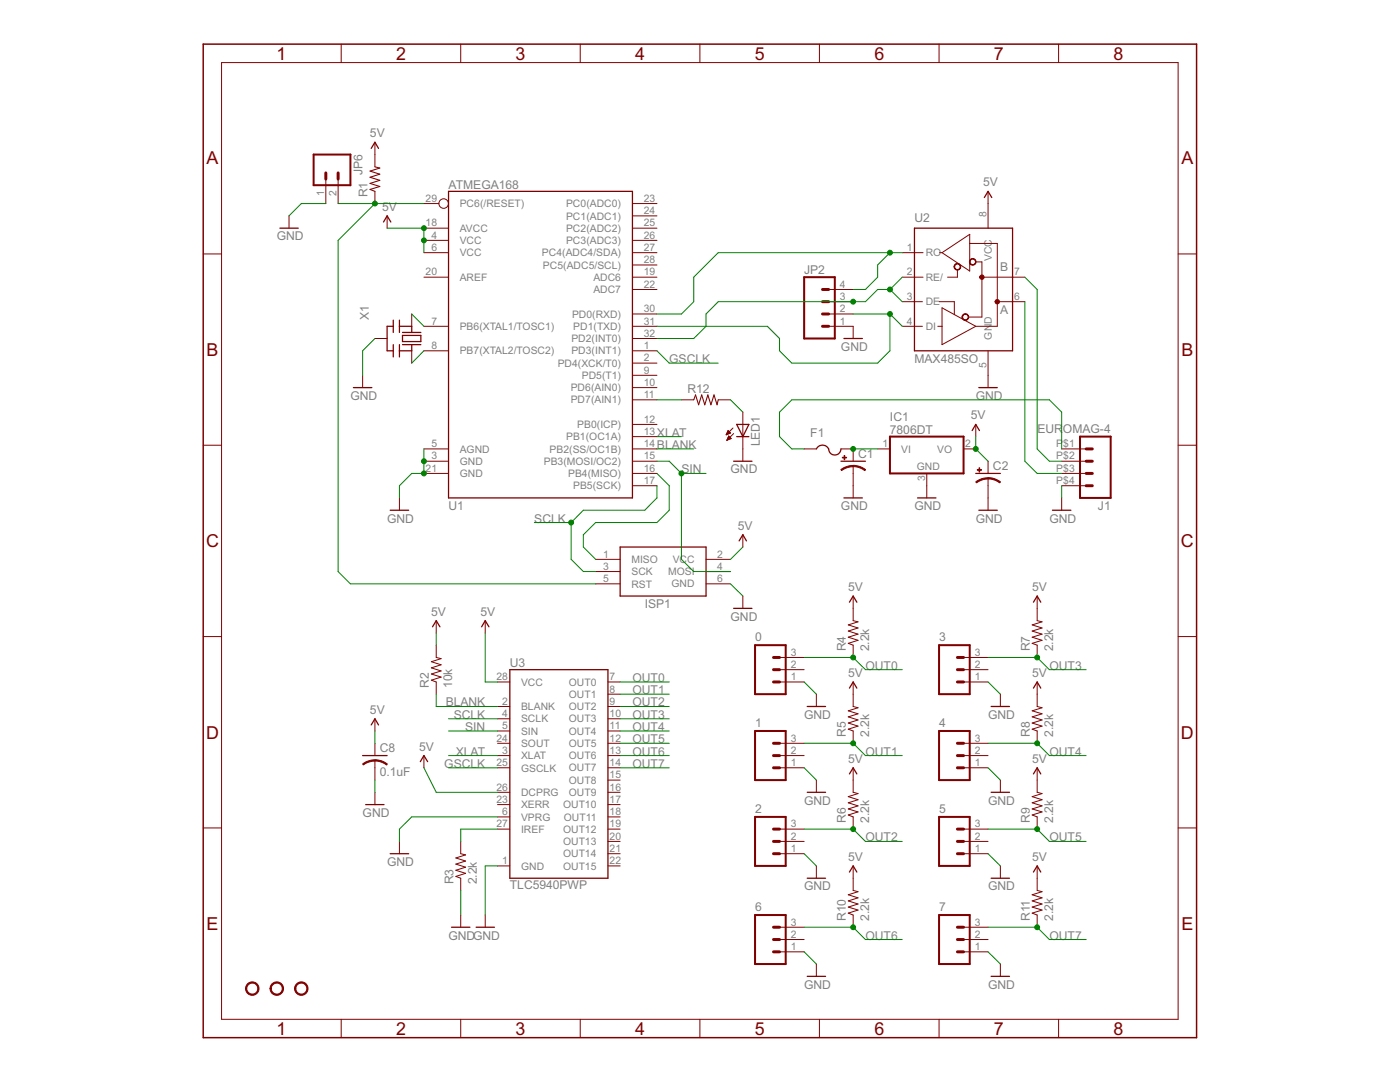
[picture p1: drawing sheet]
<svg xmlns="http://www.w3.org/2000/svg" width="279mm" height="216mm" viewBox="0 0 279 216" stroke-linecap="round" stroke-linejoin="round" font-family="sans-serif">
<path d="M40.6 8.8h198.2v198.3h-198.2z" fill="none" stroke="#800000" stroke-width=".3"/>
<g fill="none" stroke="#800000" stroke-width=".2">
<path d="M44.2 12.5h190.9v190.9h-190.9zM68.1 8.8v3.7M91.9 8.8v3.7M115.8 8.8v3.7M139.7 8.8v3.7M163.5 8.8v3.7M187.4 8.8v3.7M211.3 8.8v3.7M65 35.7v4.9M67.5 35.7v4.9M74.8 28.4v4.9M74.8 38.2v2.4"/>
<path d="M197.2 38.2v7.3M40.6 50.7h3.6M57.7 43.1v2.4M77.3 43.1v2.4M84.6 48h4.9M84.6 50.4h4.9M84.6 55.3h4.9M84.6 45.5h4.9M84.6 40.6h3M126.2 48h4.9M126.2 50.4h4.9M126.2 55.3h4.9"/>
<path d="M126.2 45.5h4.9M126.2 57.8h4.9M126.2 52.9h4.9M126.2 43.1h4.9M126.2 40.6h4.9M165.4 57.8h4.9M180.1 50.4h4.1M180.1 55.3h4.1M187.5 50.4h.5M188 50.4l5.5-3.6v7.3zM191.1 53.8v1.5h-2M193.5 48.6h5.5v16.5h-4.3"/>
<path d="M194.7 52.3h1.3v11h-2.7M196 55.3h8.5M235.1 50.7h3.7M72.4 74.9v2.4M74.8 67.5h2.5M82.2 62.7v2.4M82.2 70v2.5M84.6 70h4.9M84.6 65.1h4.9M126.2 70h4.9M126.2 65.1h4.9M126.2 79.8h4.9"/>
<path d="M126.2 77.3h4.9M126.2 74.9h4.9M126.2 72.5h4.9M126.2 67.5h4.9M126.2 62.7h4.9M136 79.8h2.5M143.3 79.8h2.5M165.4 65.1h4.9v2.4M165.4 62.7h4.9M165.4 60.2h4.9M180.1 65.1h4M180.1 60.2h4"/>
<path d="M187.2 65.1h.8M187.4 60.2h3.1v2.6M188 61.4l6.7 3.7-6.7 3.7zM197.2 70v7.3M199 60.2h5.5M40.6 88.8h3.6M79.7 99.4v2.4M84.6 92h4.9M84.6 94.5h4.9M84.6 89.6h4.9M126.2 96.9h4.9M126.2 92h4.9"/>
<path d="M126.2 94.5h4.9M126.2 89.6h4.9M126.2 87.1h4.9M126.2 84.7h4.9M145 86.7h.2M145 86.6h.4M145.1 86.4h.6M145.1 87.8h.1M145.1 86.3h.6M145.1 87.7h.3M145.2 86.2h.4M145.2 87.6h.5"/>
<path d="M145.2 86.1h.3M145.2 87.5h.7M145.3 86h.1M145.3 87.4h.5M145.3 85.9l.5 .5-.9 .4zM145.3 87.2h.4M145.4 87.1h.1M145.4 87h.1M145.4 87l-.3 .9M145.4 87l.5 .5-.8 .4M146.3 85.4l-1.4 1.4M146.4 86.5l-1.3 1.4"/>
<path d="M148.3 82.2v9.8M160.5 89.6h2.4M167.8 89.6h2.5v2.4M170.3 93v6.4M175.2 89.6h2.4M185 94.5v4.9M192.3 89.6h2.4M194.7 84.7v2.4M197.2 92v2.5M197.2 95.4v6.4M211.9 96.9h4.9M211.9 92h4.9"/>
<path d="M211.9 94.5h4.9M211.9 89.6h4.9M211.9 99.4v2.4M235.1 88.8h3.7M118.9 111.6h4.9M118.9 114h4.9M118.9 116.5h4.9M140.9 111.6h4.9M140.9 114h4.9M140.9 116.5h4.9M148.3 106.7v2.5M148.3 118.9v2.5"/>
<path d="M170.3 118.9v4.9l.9 .3-1.9 .6 1.9 .6-1.9 .6 1.9 .6-1.9 .6 1.9 .7-1.9 .6 1 .3v2.5M207 118.9v4.9l1 .3-2 .6 2 .6-2 .6 2 .6-2 .6 2 .7-2 .6 1 .3v2.5M40.6 127h3.6M87.1 128.7v2.5l.9 .2-1.9 .6 1.9 .7-1.9 .6 1.9 .6-1.9 .6 1.9 .6-1.9 .6 1 .4v2.4M87.1 123.8v2.5M96.8 123.8v2.5M99.3 136.1h2.4M121.3 136.1h2.5M121.3 138.5h2.5M155.6 136.1h4.9M155.6 133.6h4.9M155.6 131.2h4.9"/>
<path d="M162.9 138.5v2.5M170.3 136.1v4.9l.9 .2-1.9 .6 1.9 .6-1.9 .6 1.9 .7-1.9 .6 1.9 .6-1.9 .6 1 .4v2.4M192.3 136.1h4.9M192.3 133.6h4.9M192.3 131.2h4.9M199.6 138.5v2.5M207 136.1v4.9l1 .2-2 .6 2 .6-2 .6 2 .7-2 .6 2 .6-2 .6 1 .4v2.4M235.1 127h3.7M74.8 143.4v2.5M74.8 148.3v2.5M74.8 151.7v4M74.8 158.1v2.4"/>
<path d="M84.6 150.8v2.4M99.3 141h2.4M99.3 143.4h2.4M99.3 145.9h2.4M99.3 148.3h2.4M99.3 150.8h2.4M99.3 153.2h2.4M99.3 158.1h2.4M121.3 141h2.5M121.3 143.4h2.5M121.3 145.9h2.5M121.3 148.3h2.5"/>
<path d="M121.3 150.8h2.5M121.3 153.2h2.5M121.3 155.7h2.5M121.3 158.1h2.5M155.6 148.3h4.9M155.6 150.8h4.9M155.6 153.2h4.9M162.9 155.7v2.4M170.3 153.2v4.9l.9 .2-1.9 .7 1.9 .6-1.9 .6 1.9 .6-1.9 .6 1.9 .6-1.9 .6 1 .4v2.4M192.3 148.3h4.9M192.3 150.8h4.9M192.3 153.2h4.9"/>
<path d="M199.6 155.7v2.4M207 153.2v4.9l1 .2-2 .7 2 .6-2 .6 2 .6-2 .6 2 .6-2 .6 1 .4v2.4M40.6 165.2h3.6M79.7 167.9v2.4M91.9 167.9v2.4l1 .3-1.9 .6 1.9 .6-1.9 .6 1.9 .6-1.9 .7 1.9 .6-1.9 .6 .9 .3v2.5M99.3 172.8h2.4M99.3 163h2.4M99.3 160.5h2.4M99.3 165.4h2.4M121.3 172.8h2.5M121.3 163h2.5M121.3 160.5h2.5"/>
<path d="M121.3 165.4h2.5M121.3 167.9h2.5M121.3 170.3h2.5M155.6 165.4h4.9M155.6 167.9h4.9M155.6 170.3h4.9M162.9 172.8v2.4M170.3 172.8v4.9l.9 .2-1.9 .6 1.9 .7-1.9 .6 1.9 .6-1.9 .6 1.9 .6-1.9 .6 1 .4v2.4M192.3 165.4h4.9M192.3 167.9h4.9M192.3 170.3h4.9M199.6 172.8v2.4"/>
<path d="M207 172.8v4.9l1 .2-2 .6 2 .7-2 .6 2 .6-2 .6 2 .6-2 .6 1 .4v2.4M235.1 165.2h3.7M91.9 182.6v2.4M96.8 182.6v2.4M155.6 189.9h4.9M155.6 187.5h4.9M155.6 185h4.9M162.9 192.4v2.4M192.3 189.9h4.9M192.3 187.5h4.9M192.3 185h4.9M199.6 192.4v2.4"/>
<path d="M68.1 203.4v3.7M91.9 203.4v3.7M115.8 203.4v3.7M139.7 203.4v3.7M163.5 203.4v3.7M187.4 203.4v3.7M211.3 203.4v3.7"/>
<circle cx="88.5" cy="40.6" r=".95"/>
</g>
<g fill="none" stroke="#800000" stroke-width=".25">
<path d="M74.1 29.6l.7-1.2 .7 1.2M89.5 38.2h36.7v61.2h-36.7zM196.4 39.4l.8-1.2 .7 1.2M55.9 45.5h3.6M76.5 44.3l.8-1.2 .7 1.2M182.5 45.5h19.6v24.5h-19.6zM70.5 77.3h3.7M78.5 65.1h-1.2v4.9h1.2M78.5 63.9v2.4M78.5 68.8v2.4M79.7 63.9v2.4M79.7 68.8v2.4"/>
<path d="M79.7 65.1h2.5v1.2M80.3 66.9h3.7v1.3h-3.7zM80.3 66.3h3.7M80.3 68.8h3.7M82.2 68.8v1.2h-2.5M168.4 67.5h3.7M195.3 77.3h3.7M146.4 92h3.7M147 84.7h2.5l-1.2 2.4zM147 87.1h2.5M162.9 89.6a1.38 1.38 0 0 1 1.5-.7 1.38 1.38 0 0 1 1.1 1.2 1.23 1.23 0 0 0 1.4 .7 1.23 1.23 0 0 0 .9-1.2M167.8 92h4.9"/>
<path d="M168.4 99.4h3.7M183.1 99.4h3.7M194 85.9l.7-1.2 .8 1.2M194.7 94.5h4.9M77.9 101.8h3.7M123.8 109.2h17.1v9.7h-17.1zM147.5 107.9l.8-1.2 .7 1.2M195.3 101.8h3.7M210 101.8h3.7M86.3 125.1l.8-1.3 .7 1.3M96.1 125.1l.7-1.3 .8 1.3M101.7 133.6h19.6v41.6h-19.6z"/>
<path d="M146.4 121.4h3.7M169.5 120.2l.8-1.3 .7 1.3M169.5 137.3l.8-1.2 .7 1.2M206.2 120.2l.8-1.3 .7 1.3M206.2 137.3l.8-1.2 .7 1.2M72.4 150.8h4.9M74.1 144.7l.7-1.3 .7 1.3M83.9 152l.7-1.2 .7 1.2M161.1 141h3.7M161.1 158.1h3.7M169.5 154.4l.8-1.2 .7 1.2M197.8 141h3.7"/>
<path d="M197.8 158.1h3.7M206.2 154.4l.8-1.2 .7 1.2M73 160.5h3.6M77.9 170.3h3.7M161.1 175.2h3.7M169.5 174l.8-1.2 .7 1.2M197.8 175.2h3.7M206.2 174l.8-1.2 .7 1.2M90.1 185h3.7M95 185h3.7M161.1 194.8h3.7M197.8 194.8h3.7"/>
</g>
<g fill="#800000" stroke="#800000" stroke-width=".2">
<path d="M190.6 52.8a.68 .68 0 0 1 1 .1 .68 .68 0 0 1-.3 1 .68 .68 0 0 1-.9-.7h.1a.54 .54 0 0 1 .8-.5 .54 .54 0 0 1 .2 .9 .54 .54 0 0 1-.9-.2l-.2-.2z" fill-rule="evenodd"/>
<path d="M193.6 51.8a.67 .67 0 0 1 1.1 .1 .67 .67 0 0 1-.4 1 .67 .67 0 0 1-.8-.6h.1a.55 .55 0 0 1 .8-.5 .55 .55 0 0 1 .1 .9 .55 .55 0 0 1-.9-.2v-.2h-.1z" fill-rule="evenodd"/>
<path d="M192.2 62.8a.67 .67 0 0 1 1 .1 .67 .67 0 0 1-.4 1 .67 .67 0 0 1-.8-.6h.1a.55 .55 0 0 1 .8-.6 .55 .55 0 0 1 .2 .9 .55 .55 0 0 1-.9-.1l-.2-.2z" fill-rule="evenodd"/>
<path d="M195.6 55.1a.44 .44 0 0 1 .7-.1 .44 .44 0 0 1-.2 .7 .44 .44 0 0 1-.6-.4h.5h-.5z" fill-rule="evenodd"/>
<path d="M198.8 59.8a.45 .45 0 0 1 .6 .2 .45 .45 0 0 1-.3 .6 .45 .45 0 0 1-.5-.4h.5h-.5z" fill-rule="evenodd"/>
<path d="M74.8 151.6l1.3 .2 1.2 .6-.1 .3-1.4-.7-1-.2z" fill-rule="evenodd"/>
<path d="M72.4 152.4l1.1-.6 1.3-.2v.3l-1.4 .2-.9 .5z" fill-rule="evenodd"/>
<path d="M170.3 92.9l1.3 .2 1.1 .6-.1 .2-1.3-.7-1-.1z" fill-rule="evenodd"/>
<path d="M167.8 93.7l1.2-.6 1.3-.2v.2l-1.5 .3-.8 .5z" fill-rule="evenodd"/>
<path d="M197.2 95.3l1.3 .2 1.2 .7-.2 .2-.9-.6-1.4-.2z" fill-rule="evenodd"/>
<path d="M194.7 96.2l1.2-.7 1.3-.2v.3l-1 .1-1.3 .7z" fill-rule="evenodd"/>
<path d="M49.4 196.3a1.35 1.35 0 0 1 2.1 .3 1.35 1.35 0 0 1-.8 2 1.35 1.35 0 0 1-1.7-1.3h.2a1.1 1.1 0 0 1 1.6-1.1 1.1 1.1 0 0 1 .3 1.9 1.1 1.1 0 0 1-1.8-.6l-.1-.2h-.2z" fill-rule="evenodd"/>
<path d="M54.3 196.3a1.35 1.35 0 0 1 2.1 .3 1.35 1.35 0 0 1-.8 2 1.35 1.35 0 0 1-1.7-1.3h.2a1.1 1.1 0 0 1 1.7-1 1.1 1.1 0 0 1 .1 1.9 1.1 1.1 0 0 1-1.7-.7l-.1-.2h-.2z" fill-rule="evenodd"/>
<path d="M59.2 196.3a1.35 1.35 0 0 1 2.1 .3 1.35 1.35 0 0 1-.8 2 1.35 1.35 0 0 1-1.7-1.3h.2a1.1 1.1 0 0 1 1.6-1.1 1.1 1.1 0 0 1 .3 1.9 1.1 1.1 0 0 1-1.8-.6l-.1-.2h-.2z" fill-rule="evenodd"/>
</g>
<path d="M62.6 30.8h7.3v6.2h-7.3zM160.5 55.3h6.1v12.2h-6.1zM177.6 87.1h14.7v7.4h-14.7zM215.5 87.1h6.2v12.3h-6.2zM150.7 128.7h6.1v9.8h-6.1zM187.4 128.7h6.1v9.8h-6.1zM150.7 145.9h6.1v9.8h-6.1zM187.4 145.9h6.1v9.8h-6.1zM150.7 163h6.1v9.8h-6.1zM187.4 163h6.1v9.8h-6.1zM150.7 182.6h6.1v9.8h-6.1zM187.4 182.6h6.1v9.8h-6.1z" fill="none" stroke="#800000" stroke-width=".4"/>
<g fill="none" stroke="#800000" stroke-width=".59">
<path d="M65 34.5v1.2M67.5 34.5v1.2M164.1 57.8h1.3M164.1 60.2h1.3M164.1 62.7h1.3M164.1 65.1h1.3M216.8 94.5h1.2M216.8 92h1.2M216.8 89.6h1.2M216.8 96.9h1.2M154.4 131.2h1.2M154.4 133.6h1.2"/>
<path d="M154.4 136.1h1.2M191.1 131.2h1.2M191.1 133.6h1.2M191.1 136.1h1.2M154.4 148.3h1.2M154.4 150.8h1.2M154.4 153.2h1.2M191.1 148.3h1.2M191.1 150.8h1.2M191.1 153.2h1.2M154.4 165.4h1.2M154.4 167.9h1.2"/>
<path d="M154.4 170.3h1.2M191.1 165.4h1.2M191.1 167.9h1.2M191.1 170.3h1.2M154.4 185h1.2M154.4 187.5h1.2M154.4 189.9h1.2M191.1 185h1.2M191.1 187.5h1.2M191.1 189.9h1.2"/>
</g>
<path d="M74.8 33.3l1 .2-1.9 .6 1.9 .7-1.9 .6 1.9 .6-1.9 .6 1.9 .6-1.9 .6 .9 .4M138.5 79.8l.3-1 .6 2 .6-2 .7 2 .6-2 .6 2 .6-2 .6 2 .2-1" fill="none" stroke="#800000" stroke-width=".21"/>
<g fill="#800000" stroke="#800000" stroke-width=".2">
<path d="M168.1 91.2h.9v.2h-.9z"/>
<path d="M168.5 90.9h.1v.8h-.1z"/>
<path d="M195 93.7h.9v.1h-.9z"/>
<path d="M195.4 93.3h.1v.9h-.1z"/>
</g>
<g fill="none" stroke="#008000" stroke-width=".2">
<path d="M65 40.6h-4.9l-2.4 2.5M67.5 40.6h17.1M74.8 40.6l-7.3 7.4v66l2.4 2.5h49M77.3 45.5h7.3v4.9M177.6 57.8l2.5 2.4M177.6 57.8h-2.4l-2.5 2.4h-29.4l-2.4 2.5v2.4l-2.4 2.4h-7.4M177.6 50.4l-2.4 2.5v2.4l-2.5 2.5h-2.4M180.1 55.3l-2.5 2.5M180.1 50.4h-36.8l-4.8 4.9v4.9l-2.5 2.5h-4.9M204.5 55.3l2.5 2.5v31.8l2.4 2.4h2.5M74.8 67.5l-2.4 2.5v4.9M82.2 62.7l2.4 2.4"/>
<path d="M84.6 70l-2.4 2.5M131.1 70l2.5 2.5h9.7M131.1 79.8h4.9M145.8 79.8l2.5 2.4M170.3 62.7h7.3M177.6 62.7l2.5 2.4M177.6 62.7v7.3l-2.4 2.5h-17.2l-2.4-2.5v-2.5l-2.5-2.4h-22M204.5 60.2v31.8l2.5 2.5h4.9M84.6 89.6v4.9h-2.4l-2.5 2.4v2.5M131.1 94.5l2.5 2.4v4.9l-2.5 2.5h-12.2l-2.5 2.4v2.5l2.5 2.4M131.1 96.9v2.5l-2.4 2.4h-12.3l-2.4 2.5M131.1 92h2.5l2.4 2.5"/>
<path d="M131.1 87.1h4.9M131.1 89.6h7.4M136 94.5h4.9M136 94.5v17.1l2.5 2.4h7.3M160.5 89.6h-2.5l-2.4-2.5v-4.9l2.4-2.4h51.4l2.5 2.4v7.4M170.3 89.6h4.9M194.7 87.1v2.5l2.5 2.4M211.9 96.9v2.5M106.6 104.3h7.4M114 104.3v7.3l2.4 2.4h2.5M145.8 116.5l2.5 2.4M148.3 109.2l-2.5 2.4"/>
<path d="M87.1 126.3v2.4M87.1 138.5v2.5h12.2M96.8 126.3v9.8h2.5M123.8 136.1h9.8M123.8 138.5h9.8M160.5 136.1l2.4 2.4M160.5 131.2h9.8l2.4 2.4h7.4M197.2 136.1l2.4 2.4M197.2 131.2h9.8l2.4 2.4h7.4M74.8 145.9v2.4M74.8 155.7v2.4M84.6 153.2l2.5 4.9h12.2"/>
<path d="M89.5 143.4h9.8M89.5 145.9h9.8M89.5 150.8h9.8M89.5 153.2h9.8M123.8 143.4h9.8M123.8 145.9h9.8M123.8 150.8h9.8M123.8 153.2h9.8M123.8 141h9.8M123.8 148.3h9.8M160.5 153.2l2.4 2.5M160.5 148.3h9.8l2.4 2.5h7.4"/>
<path d="M197.2 153.2l2.4 2.5M197.2 148.3h9.8l2.4 2.5h7.4M91.9 177.7v4.9M99.3 163h-17.1l-2.5 2.4v2.5M99.3 165.4h-7.4v2.5M99.3 172.8h-2.5v9.8M160.5 170.3l2.4 2.5M160.5 165.4h9.8l2.4 2.5h7.4M197.2 170.3l2.4 2.5M197.2 165.4h9.8l2.4 2.5h7.4M160.5 189.9l2.4 2.5M160.5 185h9.8l2.4 2.5h7.4"/>
<path d="M197.2 189.9l2.4 2.5M197.2 185h9.8l2.4 2.5h7.4"/>
</g>
<g fill="#008000" stroke="#008000" stroke-width=".2">
<circle cx="177.6" cy="57.8" r=".49"/>
<circle cx="170.3" cy="60.2" r=".49"/>
<circle cx="177.6" cy="50.4" r=".49"/>
<circle cx="177.6" cy="62.7" r=".49"/>
<circle cx="84.6" cy="94.5" r=".49"/>
<circle cx="84.6" cy="92" r=".49"/>
<circle cx="84.6" cy="45.5" r=".49"/>
<circle cx="84.6" cy="48" r=".49"/>
<circle cx="194.7" cy="89.6" r=".49"/>
<circle cx="74.8" cy="40.6" r=".49"/>
<circle cx="114" cy="104.3" r=".49"/>
<circle cx="136" cy="94.5" r=".49"/>
<circle cx="170.3" cy="131.2" r=".49"/>
<circle cx="170.3" cy="165.4" r=".49"/>
<circle cx="170.3" cy="148.3" r=".49"/>
<circle cx="207" cy="131.2" r=".49"/>
<circle cx="207" cy="148.3" r=".49"/>
<circle cx="207" cy="165.4" r=".49"/>
<circle cx="170.3" cy="89.6" r=".49"/>
<circle cx="170.3" cy="185" r=".49"/>
<circle cx="207" cy="185" r=".49"/>
</g>
<g font-size="4" fill="#800000">
<text x="55.2" y="11.9">1</text>
<text x="79" y="11.9">2</text>
<text x="102.9" y="11.9">3</text>
<text x="126.8" y="11.9">4</text>
<text x="150.6" y="11.9">5</text>
<text x="174.5" y="11.9">6</text>
<text x="198.4" y="11.9">7</text>
<text x="222.2" y="11.9">8</text>
<text x="41.2" y="32.8">A</text>
<text x="235.8" y="32.8">A</text>
<text x="41.2" y="71">B</text>
<text x="235.8" y="71">B</text>
<text x="41.1" y="109.2">C</text>
<text x="235.7" y="109.2">C</text>
<text x="41.1" y="147.4">D</text>
<text x="235.7" y="147.4">D</text>
<text x="41.2" y="185.5">E</text>
<text x="235.8" y="185.5">E</text>
<text x="55.2" y="206.5">1</text>
<text x="79" y="206.5">2</text>
<text x="102.9" y="206.5">3</text>
<text x="126.8" y="206.5">4</text>
<text x="150.6" y="206.5">5</text>
<text x="174.5" y="206.5">6</text>
<text x="198.4" y="206.5">7</text>
<text x="222.2" y="206.5">8</text>
</g>
<g font-size="2.7" fill="#808080">
<text x="73.8" y="27.4">5V</text>
<text x="72.4" y="35" transform="rotate(-90 72.4 35)">JP6</text>
<text x="73.4" y="39.4" transform="rotate(-90 73.4 39.4)">R1</text>
<text x="89.5" y="37.7">ATMEGA168</text>
<text x="196.2" y="37.2">5V</text>
<text x="55.2" y="48">GND</text>
<text x="76.3" y="42.1">5V</text>
<text x="182.5" y="44.3">U2</text>
<text x="160.5" y="54.6">JP2</text>
<text x="199.6" y="54.1">B</text>
<text x="73.6" y="63.9" transform="rotate(-90 73.6 63.9)">X1</text>
<text x="199.6" y="62.7">A</text>
<text x="167.8" y="70">GND</text>
<text x="133.6" y="72.4">GSCLK</text>
<text x="182.5" y="72.4">MAX485SO</text>
<text x="69.9" y="79.8">GND</text>
<text x="137.2" y="78.3">R12</text>
<text x="193.8" y="83.7">5V</text>
<text x="194.7" y="79.8">GND</text>
<text x="131.1" y="87.1">XLAT</text>
<text x="131.1" y="89.6">BLANK</text>
<text x="151.7" y="89.1" transform="rotate(-90 151.7 89.1)">LED1</text>
<text x="161.7" y="87.1">F1</text>
<text x="177.6" y="86.5">7806DT</text>
<text x="177.6" y="84.1">IC1</text>
<text x="207.1" y="86.4">EUR</text>
<text x="212.1" y="86.4">OMAG-4</text>
<text x="136" y="94.5">SIN</text>
<text x="145.8" y="94.5">GND</text>
<text x="171.2" y="91.4">C1</text>
<text x="198.2" y="93.9">C2</text>
<text x="89.5" y="101.8">U1</text>
<text x="167.8" y="101.8">GND</text>
<text x="182.5" y="101.8">GND</text>
<text x="219.1" y="101.8">J1</text>
<text x="77.3" y="104.3">GND</text>
<text x="106.6" y="104.3">SCLK</text>
<text x="147.3" y="105.7">5V</text>
<text x="194.7" y="104.3">GND</text>
<text x="209.4" y="104.3">GND</text>
<text x="169.3" y="118">5V</text>
<text x="206" y="118">5V</text>
<text x="86.1" y="122.9">5V</text>
<text x="95.9" y="122.9">5V</text>
<text x="128.7" y="121.4">ISP1</text>
<text x="145.8" y="123.8">GND</text>
<text x="150.7" y="128">0</text>
<text x="168.8" y="130" transform="rotate(-90 168.8 130)">R4</text>
<text x="173.4" y="130" transform="rotate(-90 173.4 130)">2.2k</text>
<text x="187.4" y="128">3</text>
<text x="205.5" y="130" transform="rotate(-90 205.5 130)">R7</text>
<text x="210.2" y="130" transform="rotate(-90 210.2 130)">2.2k</text>
<text x="85.6" y="137.3" transform="rotate(-90 85.6 137.3)">R2</text>
<text x="90.2" y="137.3" transform="rotate(-90 90.2 137.3)">10k</text>
<text x="101.7" y="133.1">U3</text>
<text x="126.2" y="136.1">OUT0</text>
<text x="169.3" y="135.1">5V</text>
<text x="172.7" y="133.6">OUT0</text>
<text x="206" y="135.1">5V</text>
<text x="209.4" y="133.6">OUT3</text>
<text x="73.8" y="142.4">5V</text>
<text x="89" y="141">BLANK</text>
<text x="90.6" y="143.4">SCLK</text>
<text x="126.2" y="141">OUT2</text>
<text x="126.2" y="138.5">OUT1</text>
<text x="126.2" y="143.4">OUT3</text>
<text x="160.5" y="143.4">GND</text>
<text x="197.2" y="143.4">GND</text>
<text x="83.6" y="149.8">5V</text>
<text x="92.8" y="145.9">SIN</text>
<text x="126.2" y="145.9">OUT4</text>
<text x="126.2" y="148.3">OUT5</text>
<text x="150.7" y="145.1">1</text>
<text x="168.8" y="147.1" transform="rotate(-90 168.8 147.1)">R5</text>
<text x="173.4" y="147.1" transform="rotate(-90 173.4 147.1)">2.2k</text>
<text x="187.4" y="145.1">4</text>
<text x="205.5" y="147.1" transform="rotate(-90 205.5 147.1)">R8</text>
<text x="210.2" y="147.1" transform="rotate(-90 210.2 147.1)">2.2k</text>
<text x="75.8" y="154.8">0.1uF</text>
<text x="75.8" y="150.2">C8</text>
<text x="88.7" y="153.2">GSCLK</text>
<text x="90.9" y="150.8">XLAT</text>
<text x="126.2" y="150.8">OUT6</text>
<text x="126.2" y="153.2">OUT7</text>
<text x="169.3" y="152.2">5V</text>
<text x="172.7" y="150.8">OUT1</text>
<text x="206" y="152.2">5V</text>
<text x="209.4" y="150.8">OUT4</text>
<text x="160.5" y="160.6">GND</text>
<text x="197.2" y="160.6">GND</text>
<text x="72.4" y="163">GND</text>
<text x="150.7" y="162.3">2</text>
<text x="168.8" y="164.2" transform="rotate(-90 168.8 164.2)">R6</text>
<text x="172.7" y="167.9">OUT2</text>
<text x="173.4" y="164.2" transform="rotate(-90 173.4 164.2)">2.2k</text>
<text x="187.4" y="162.3">5</text>
<text x="205.5" y="164.2" transform="rotate(-90 205.5 164.2)">R9</text>
<text x="209.4" y="167.9">OUT5</text>
<text x="210.2" y="164.2" transform="rotate(-90 210.2 164.2)">2.2k</text>
<text x="77.3" y="172.8">GND</text>
<text x="169.3" y="171.8">5V</text>
<text x="206" y="171.8">5V</text>
<text x="90.5" y="176.5" transform="rotate(-90 90.5 176.5)">R3</text>
<text x="95.1" y="176.5" transform="rotate(-90 95.1 176.5)">2.2k</text>
<text x="101.7" y="177.4">TLC5940PWP</text>
<text x="160.5" y="177.7">GND</text>
<text x="197.2" y="177.7">GND</text>
<text x="150.7" y="181.8">6</text>
<text x="168.8" y="183.8" transform="rotate(-90 168.8 183.8)">R10</text>
<text x="173.4" y="183.8" transform="rotate(-90 173.4 183.8)">2.2k</text>
<text x="187.4" y="181.8">7</text>
<text x="205.5" y="183.8" transform="rotate(-90 205.5 183.8)">R11</text>
<text x="210.2" y="183.8" transform="rotate(-90 210.2 183.8)">2.2k</text>
<text x="89.5" y="187.5">GNDGND</text>
<text x="172.7" y="187.5">OUT6</text>
<text x="209.4" y="187.5">OUT7</text>
<text x="160.5" y="197.3">GND</text>
<text x="197.2" y="197.3">GND</text>
</g>
<g font-size="2.3" fill="#808080">
<text x="64.7" y="39.1" transform="rotate(-90 64.7 39.1)">1</text>
<text x="67.1" y="39.1" transform="rotate(-90 67.1 39.1)">2</text>
<text x="84.9" y="40.3">29</text>
<text x="91.8" y="41.4">PC6(/RESET)</text>
<text x="113" y="41.4">PC0(ADC0)</text>
<text x="128.5" y="40.3">23</text>
<text x="84.9" y="45.2">18</text>
<text x="86.1" y="47.6">4</text>
<text x="91.8" y="46.3">AVCC</text>
<text x="113" y="46.2">PC2(ADC2)</text>
<text x="113" y="43.8">PC1(ADC1)</text>
<text x="128.5" y="47.6">26</text>
<text x="128.5" y="45.2">25</text>
<text x="128.5" y="42.7">24</text>
<text x="196.8" y="43.3" transform="rotate(-90 196.8 43.3)">8</text>
<text x="86.1" y="50.1">6</text>
<text x="91.8" y="48.7">VCC</text>
<text x="91.8" y="51.2">VCC</text>
<text x="108.2" y="51.1">PC4(ADC4/SDA)</text>
<text x="108.4" y="53.6">PC5(ADC5/SCL)</text>
<text x="113" y="48.7">PC3(ADC3)</text>
<text x="128.5" y="52.5">28</text>
<text x="128.5" y="50.1">27</text>
<text x="181" y="50.1">1</text>
<text x="184.8" y="51.2">RO</text>
<text x="197.9" y="52.2" transform="rotate(-90 197.9 52.2)">VCC</text>
<text x="84.9" y="55">20</text>
<text x="91.8" y="56">AREF</text>
<text x="118.4" y="58.5">ADC7</text>
<text x="118.4" y="56">ADC6</text>
<text x="128.5" y="57.4">22</text>
<text x="128.5" y="55">19</text>
<text x="167.6" y="59.9">3</text>
<text x="167.6" y="57.4">4</text>
<text x="181" y="55">2</text>
<text x="181" y="59.9">3</text>
<text x="184.8" y="56">RE/</text>
<text x="202.4" y="59.9">6</text>
<text x="202.4" y="55">7</text>
<text x="86.1" y="64.8">7</text>
<text x="91.8" y="65.8">PB6(XTAL1/TOSC1)</text>
<text x="114.2" y="63.4">PD0(RXD)</text>
<text x="114.4" y="65.8">PD1(TXD)</text>
<text x="128.5" y="64.8">31</text>
<text x="128.5" y="62.3">30</text>
<text x="167.6" y="64.8">1</text>
<text x="167.6" y="62.3">2</text>
<text x="181" y="64.8">4</text>
<text x="184.8" y="60.9">DE</text>
<text x="184.8" y="65.8">DI</text>
<text x="197.9" y="64.6" transform="rotate(-90 197.9 64.6)">D</text>
<text x="86.1" y="69.7">8</text>
<text x="91.8" y="70.7">PB7(XTAL2/TOSC2)</text>
<text x="114" y="70.7">PD3(INT1)</text>
<text x="114" y="68.3">PD2(INT0)</text>
<text x="128.5" y="69.7">1</text>
<text x="128.5" y="67.2">32</text>
<text x="197.9" y="67.7" transform="rotate(-90 197.9 67.7)">GN</text>
<text x="111.3" y="73.2">PD4(XCK/T0)</text>
<text x="116.1" y="75.6">PD5(T1)</text>
<text x="128.5" y="77">10</text>
<text x="128.5" y="74.5">9</text>
<text x="128.5" y="72.1">2</text>
<text x="196.8" y="73.4" transform="rotate(-90 196.8 73.4)">5</text>
<text x="113.9" y="80.5">PD7(AIN1)</text>
<text x="113.9" y="78.1">PD6(AIN0)</text>
<text x="128.5" y="79.4">11</text>
<text x="86.1" y="89.2">5</text>
<text x="113" y="87.9">PB1(OC1A)</text>
<text x="115.2" y="85.4">PB0(ICP)</text>
<text x="128.5" y="89.2">14</text>
<text x="128.5" y="86.8">13</text>
<text x="128.5" y="84.3">12</text>
<text x="176.1" y="89.2">1</text>
<text x="192.6" y="89.2">2</text>
<text x="210.8" y="89.2">P</text>
<text x="212.2" y="89.2">$1</text>
<text x="84.9" y="94.1">21</text>
<text x="86.1" y="91.7">3</text>
<text x="91.8" y="92.8">GND</text>
<text x="91.8" y="95.2">GND</text>
<text x="91.8" y="90.3">AGND</text>
<text x="108.5" y="92.8">PB3(MOSI/OC2)</text>
<text x="109.7" y="90.3">PB2(SS/OC1B)</text>
<text x="113.4" y="95.2">PB4(MISO)</text>
<text x="128.5" y="94.1">16</text>
<text x="128.5" y="91.7">15</text>
<text x="179.9" y="90.3">VI</text>
<text x="183" y="93.7">GND</text>
<text x="184.6" y="96" transform="rotate(-90 184.6 96)">3</text>
<text x="187.1" y="90.3">VO</text>
<text x="210.8" y="91.7">P$2</text>
<text x="210.8" y="94.1">P$3</text>
<text x="114.4" y="97.6">PB5(SCK)</text>
<text x="128.5" y="96.6">17</text>
<text x="210.8" y="96.6">P$4</text>
<text x="120.4" y="111.3">1</text>
<text x="120.4" y="113.7">3</text>
<text x="126" y="112.3">MISO</text>
<text x="134.3" y="112.3">VCC</text>
<text x="143.2" y="113.7">4</text>
<text x="143.2" y="111.3">2</text>
<text x="120.4" y="116.2">5</text>
<text x="126" y="114.8">SCK</text>
<text x="126" y="117.2">RST</text>
<text x="133.4" y="114.8">MOSI</text>
<text x="134" y="117.2">GND</text>
<text x="143.2" y="116.2">6</text>
<text x="157.8" y="130.8">3</text>
<text x="194.5" y="130.8">3</text>
<text x="99.1" y="135.7">28</text>
<text x="104" y="136.8">VCC</text>
<text x="113.5" y="136.8">OUT0</text>
<text x="121.7" y="135.7">7</text>
<text x="157.8" y="135.7">1</text>
<text x="157.8" y="133.3">2</text>
<text x="194.5" y="135.7">1</text>
<text x="194.5" y="133.3">2</text>
<text x="100.2" y="140.6">2</text>
<text x="100.2" y="143.1">4</text>
<text x="104" y="141.7">BLANK</text>
<text x="113.5" y="139.3">OUT1</text>
<text x="113.5" y="141.7">OUT2</text>
<text x="121.7" y="138.2">8</text>
<text x="121.7" y="140.6">9</text>
<text x="121.7" y="143.1">10</text>
<text x="99.1" y="148">24</text>
<text x="100.2" y="145.5">5</text>
<text x="104" y="144.2">SCLK</text>
<text x="104" y="146.6">SIN</text>
<text x="104" y="149">SOUT</text>
<text x="113.5" y="144.1">OUT3</text>
<text x="113.5" y="146.6">OUT4</text>
<text x="113.5" y="149">OUT5</text>
<text x="121.7" y="145.5">11</text>
<text x="121.7" y="148">12</text>
<text x="157.8" y="148">3</text>
<text x="194.5" y="148">3</text>
<text x="99.1" y="152.9">25</text>
<text x="100.2" y="150.4">3</text>
<text x="104" y="151.5">XLAT</text>
<text x="104" y="153.9">GSCLK</text>
<text x="113.5" y="151.5">OUT6</text>
<text x="113.5" y="153.9">OUT7</text>
<text x="121.7" y="150.4">13</text>
<text x="121.7" y="152.9">14</text>
<text x="121.7" y="155.3">15</text>
<text x="157.8" y="152.9">1</text>
<text x="157.8" y="150.4">2</text>
<text x="194.5" y="152.9">1</text>
<text x="194.5" y="150.4">2</text>
<text x="99.1" y="160.2">23</text>
<text x="99.1" y="157.8">26</text>
<text x="104" y="161.3">XERR</text>
<text x="104" y="158.8">DCPRG</text>
<text x="112.4" y="161.3">OUT10</text>
<text x="113.5" y="156.4">OUT8</text>
<text x="113.5" y="158.8">OUT9</text>
<text x="121.7" y="157.8">16</text>
<text x="121.7" y="160.2">17</text>
<text x="99.1" y="165.1">27</text>
<text x="100.2" y="162.7">6</text>
<text x="104" y="163.7">VPRG</text>
<text x="104" y="166.2">IREF</text>
<text x="112.4" y="166.2">OUT12</text>
<text x="112.5" y="163.7">OUT11</text>
<text x="121.7" y="162.7">18</text>
<text x="121.7" y="165.1">19</text>
<text x="121.7" y="167.6">20</text>
<text x="157.8" y="167.6">2</text>
<text x="157.8" y="165.1">3</text>
<text x="194.5" y="167.6">2</text>
<text x="194.5" y="165.1">3</text>
<text x="100.2" y="172.4">1</text>
<text x="104" y="173.5">GND</text>
<text x="112.4" y="168.6">OUT13</text>
<text x="112.4" y="171.1">OUT14</text>
<text x="112.4" y="173.5">OUT15</text>
<text x="121.7" y="170">21</text>
<text x="121.7" y="172.4">22</text>
<text x="157.8" y="170">1</text>
<text x="194.5" y="170">1</text>
<text x="157.8" y="184.7">3</text>
<text x="194.5" y="184.7">3</text>
<text x="157.8" y="189.6">1</text>
<text x="157.8" y="187.1">2</text>
<text x="194.5" y="189.6">1</text>
<text x="194.5" y="187.1">2</text>
</g>
</svg>
